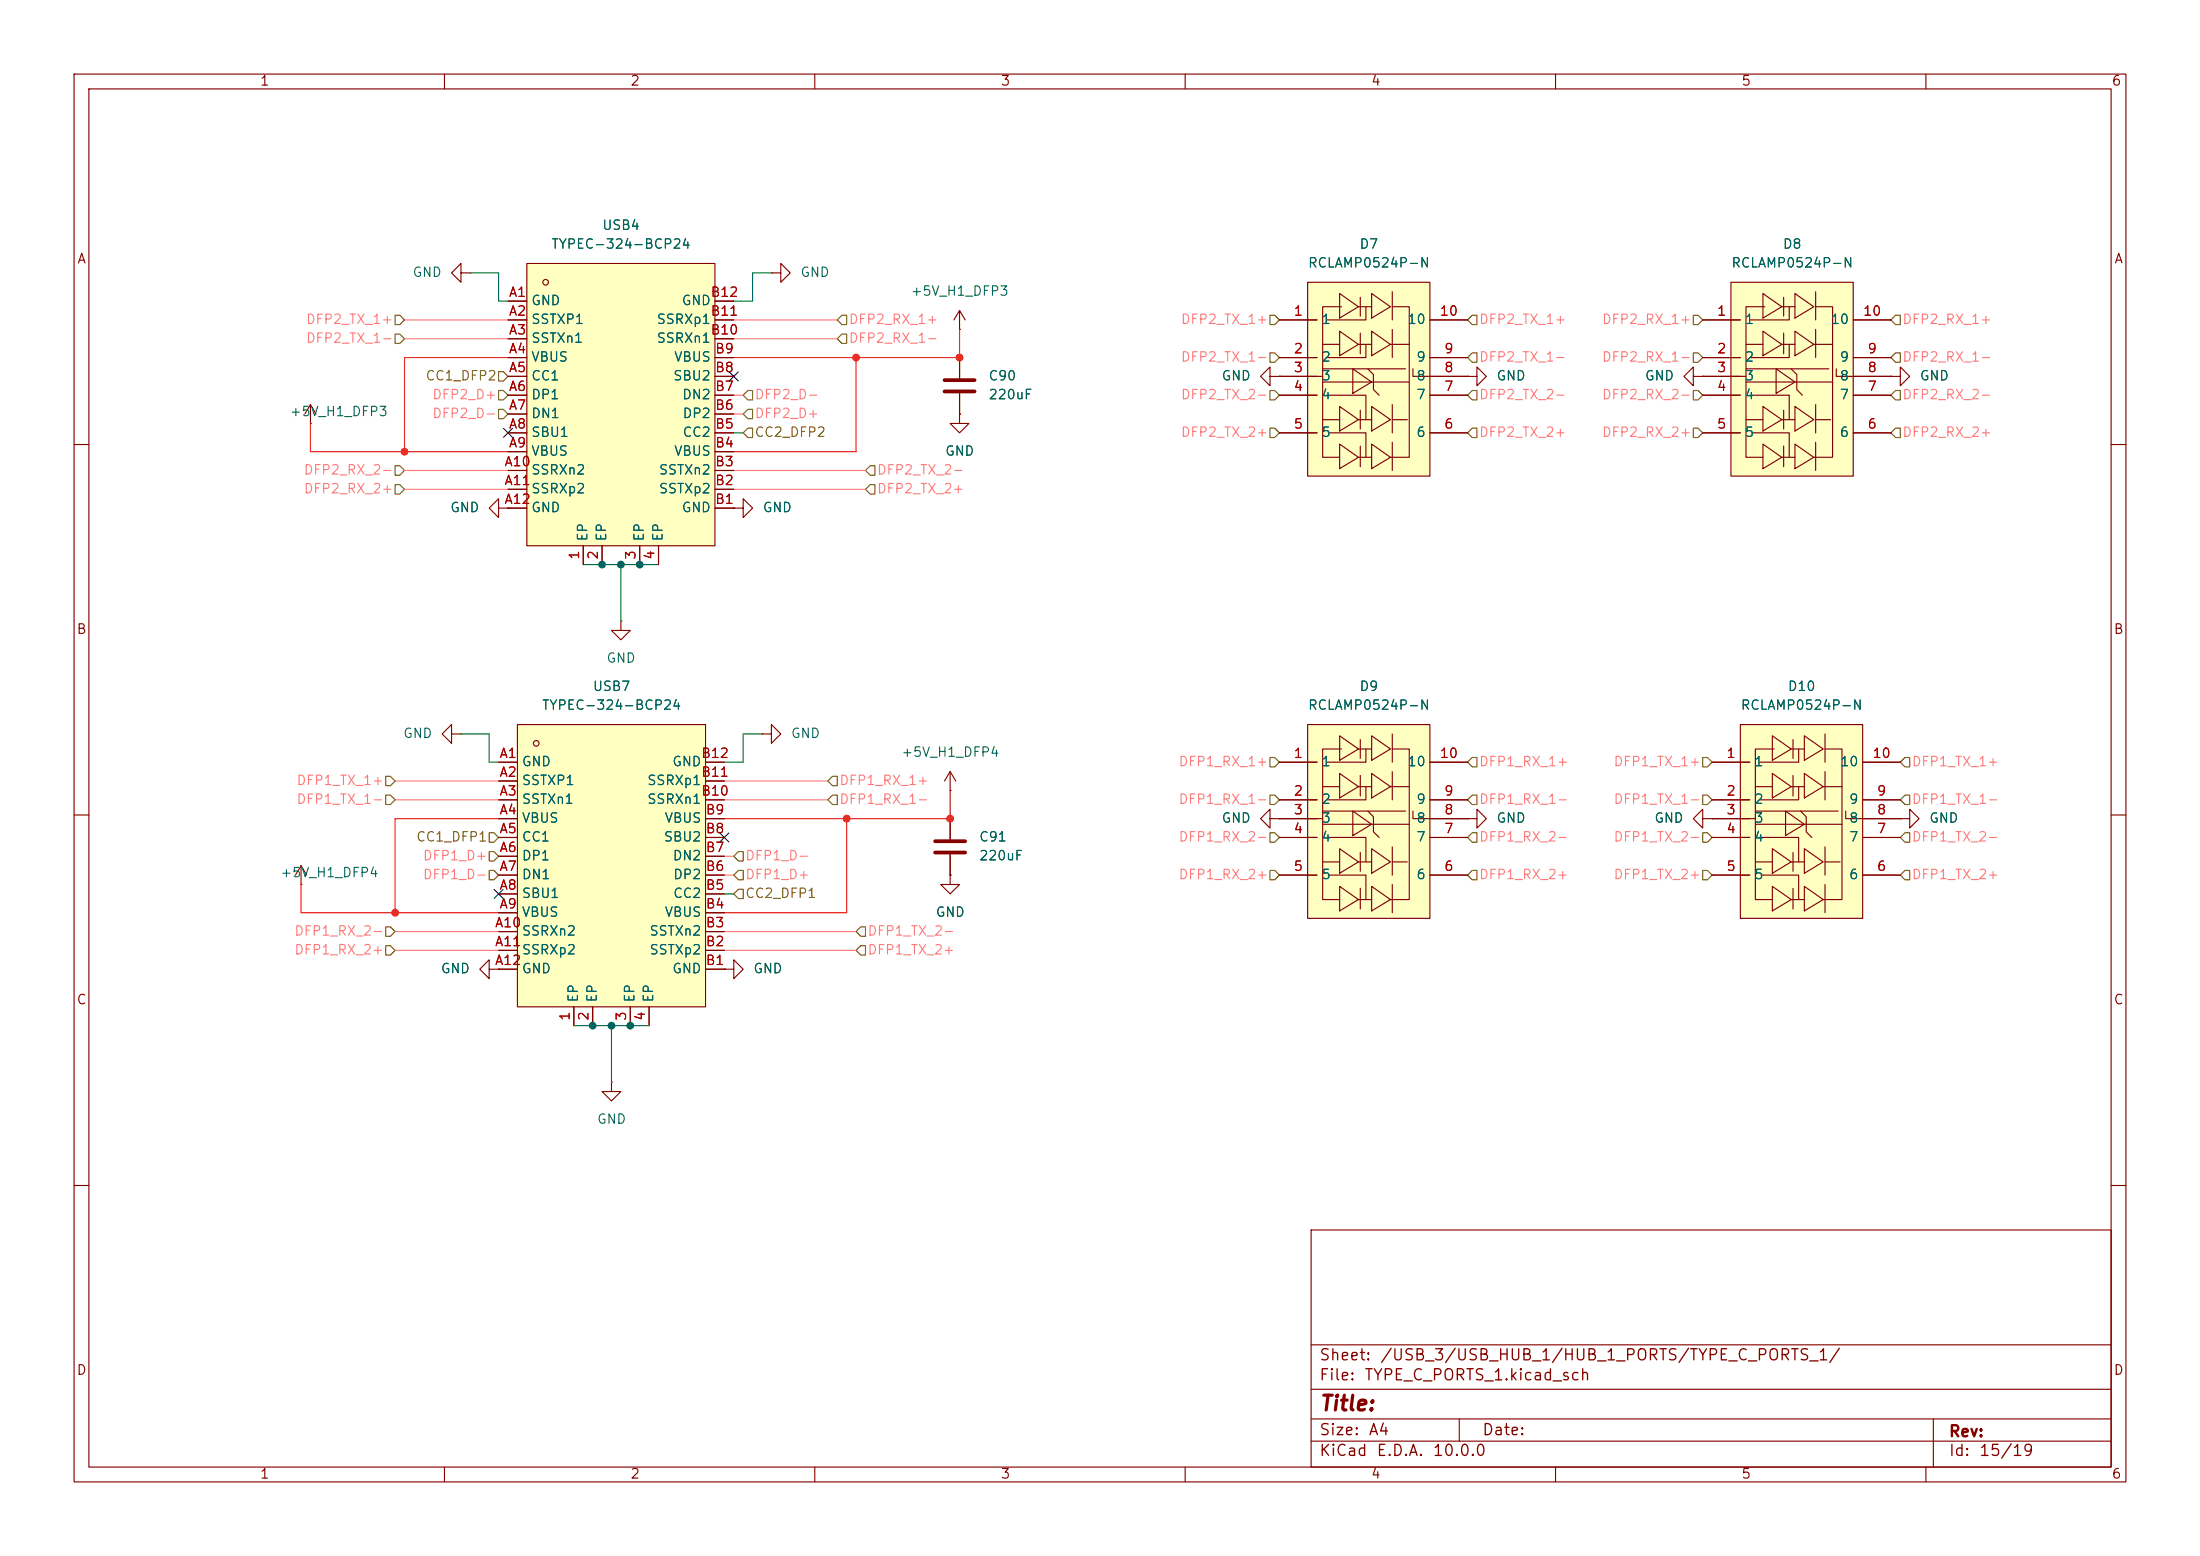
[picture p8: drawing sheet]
<svg xmlns="http://www.w3.org/2000/svg" width="297mm" height="210mm" viewBox="0 0 297 210" stroke-linecap="round" stroke-linejoin="round" font-family="sans-serif">
<g fill="none" stroke="#840000" stroke-width=".15">
<path d="M10 10h277v190h-277zM12 12h273v186h-273zM60 10v2M110 10v2M160 10v2M210 10v2M260 10v2M41.9 57.2h.1M41.9 54.6l.8 1.3M41.9 54.6l-.8 1.3M41.9 54.6v2.6M10 60h2"/>
<path d="M285 60h2M102.9 99.1h1.2v-1.3l1.3 1.3-1.3 1.2v-1.2M102.9 99.1h.1M10 110h2M128.3 118.1v1.3h1.2l-1.2 1.3-1.3-1.3h1.3M128.3 118.1h.1M285 110h2M10 160h2M177 166h108v32h-108zM285 160h2M60 198v2M110 198v2"/>
<path d="M160 198v2M177 194.5h108M177 191.5h108M177 187.5h108M177 181.5h108M197 191.5v3M210 198v2M260 198v2M261 191.5v6.5"/>
</g>
<g fill="#ffffc2">
<path d="M233.7 38.1h16.5v26.2h-16.5z"/>
<path d="M242.3 39.6l2.6 1.8-2.6 1.5z"/>
<path d="M238 39.6l2.5 1.8-2.5 1.5z"/>
<path d="M242.3 44.7l2.6 1.8-2.6 1.5z"/>
<path d="M238 44.7l2.5 1.8-2.5 1.5z"/>
<path d="M239.8 49.8l2.5 1.8-2.5 1.5z"/>
<path d="M242.3 54.9l2.6 1.7-2.6 1.6z"/>
<path d="M238 54.9l2.5 1.7-2.5 1.6z"/>
<path d="M242.3 59.9l2.6 1.8-2.6 1.6z"/>
<path d="M238 59.9l2.5 1.8-2.5 1.6z"/>
</g>
<g fill="none" stroke="#840000" stroke-width=".15">
<path d="M233.7 38.1h16.5v26.2h-16.5zM238 39.6l2.5 1.8-2.5 1.5zM242.3 39.6l2.6 1.8-2.6 1.5zM245.1 39.4v3.8M229.9 50.8h5.8M229.9 43.2h5M229.9 48.3h5M229.9 53.3h5M229.9 58.4h5M235.7 46.5h2.3M235.7 49.8h11.2M235.7 51.6h11.7"/>
<path d="M235.7 56.6h2.3M236.2 53.3h5.3v3.3M236.5 58.4h5v3.3M238 44.7l2.5 1.8-2.5 1.5zM238 54.9l2.5 1.7-2.5 1.6zM238 59.9l2.5 1.8-2.5 1.6zM238.2 41.4h-2.5v20.3h2.3M239.8 49.8l2.5 1.8-2.5 1.5zM240.5 41.4h1.8M240.5 46.5h1.8M240.5 56.6h1.8M240.8 40.1v2.6"/>
<path d="M240.8 45v2.8M240.8 55.4v2.5M241.5 41.4v1.8h-5.3M241.5 46.5v1.8h-5.3M241.8 49.8l.8 .8v2l.7 .7M242.3 44.7l2.6 1.8-2.6 1.5zM242.3 54.9l2.6 1.7-2.6 1.6zM242.3 59.9l2.6 1.8-2.6 1.6zM244.9 46.5h2.5M245.1 41.4h2.3v20.3h-2.5M245.1 44.5v3.8M245.1 54.6v3.8"/>
<path d="M245.1 59.7v3.8M245.1 56.6h2M247.9 49.8v1h7.4M250.2 43.2h5.1M250.2 48.3h5.1M250.2 53.3h5.1M250.2 58.4h5.1M240.5 61.7h1.8M240.8 60.2v2.8M66 130.8v-1.3l-1.2 1.3 1.2 1.3v-1.3h1.3M67.3 130.8h.1M82.5 146.1v1.2h1.3l-1.3 1.3-1.2-1.3h1.2"/>
<path d="M82.5 146.1h.1"/>
</g>
<g fill="#ffffc2">
<path d="M176.5 97.8h16.5v26.1h-16.5z"/>
<path d="M185.2 99.3l2.5 1.8-2.5 1.5z"/>
<path d="M180.9 99.3l2.5 1.8-2.5 1.5z"/>
<path d="M185.2 104.4l2.5 1.8-2.5 1.5z"/>
<path d="M180.9 104.4l2.5 1.8-2.5 1.5z"/>
<path d="M182.6 109.5l2.6 1.8-2.6 1.5z"/>
<path d="M185.2 114.6l2.5 1.7-2.5 1.6z"/>
<path d="M180.9 114.6l2.5 1.7-2.5 1.6z"/>
<path d="M185.2 119.6l2.5 1.8-2.5 1.5z"/>
<path d="M180.9 119.6l2.5 1.8-2.5 1.5z"/>
</g>
<g fill="none" stroke="#840000" stroke-width=".15">
<path d="M176.5 97.8h16.5v26.1h-16.5zM180.9 99.3l2.5 1.8-2.5 1.5zM183.6 99.8v2.6M185.2 99.3l2.5 1.8-2.5 1.5zM188 99.1v3.8M40.6 119.4h.1M40.6 116.8l.8 1.3M40.6 116.8l-.7 1.3M40.6 116.8v2.6M172.7 110.5h5.9M172.7 102.9h5.1M172.7 108h5.1"/>
<path d="M172.7 113h5.1M172.7 118.1h5.1M178.6 106.2h2.3M178.6 109.5h11.1M178.6 111.3h11.7M178.6 116.3h2.3M179.1 113h5.3v3.3M179.3 118.1h5.1v3.3M180.9 104.4l2.5 1.8-2.5 1.5zM180.9 114.6l2.5 1.7-2.5 1.6zM180.9 119.6l2.5 1.8-2.5 1.5zM181.1 101.1h-2.5v20.3h2.3"/>
<path d="M182.6 109.5l2.6 1.8-2.6 1.5zM183.4 101.1h1.8M183.4 106.2h1.8M183.4 116.3h1.8M183.6 104.7v2.7M183.6 115.1v2.5M183.6 119.9v2.8M184.4 101.1v1.8h-5.3M184.4 106.2v1.8h-5.3M184.7 109.5l.7 .7v2.1l.8 .7M185.2 104.4l2.5 1.8-2.5 1.5zM185.2 114.6l2.5 1.7-2.5 1.6z"/>
<path d="M185.2 119.6l2.5 1.8-2.5 1.5zM187.7 106.2h2.6M188 101.1h2.3v20.3h-2.6M188 104.1v3.9M188 114.3v3.8M188 119.4v3.8M188 116.3h2M190.7 109.5v1h7.4M193 102.9h5.1M193 108h5.1M193 113h5.1M193 118.1h5.1"/>
<path d="M183.4 121.4h1.8"/>
</g>
<path d="M71.1 35.6h25.4v38.1h-25.4z" fill="#ffffc2"/>
<g fill="none" stroke="#840000" stroke-width=".15">
<path d="M62.2 36.8v-1.2l-1.2 1.2 1.2 1.3v-1.3h1.3M63.5 36.8h.1M71.1 35.6h25.4v38.1h-25.4zM68.6 40.6h2.5M68.6 43.2h2.5M68.6 45.7h2.5M68.6 48.3h2.5M68.6 50.8h2.5M68.6 53.3h2.5M68.6 55.9h2.5M68.6 58.4h2.5M96.5 40.6h2.6"/>
<path d="M96.5 43.2h2.6M96.5 45.7h2.6M96.5 48.3h2.6M96.5 50.8h2.6M96.5 53.3h2.6M96.5 55.9h2.6M96.5 58.4h2.6M129.5 44.5h.1M129.5 41.9l.8 1.3M129.5 41.9l-.7 1.3M129.5 41.9v2.6M129.5 48.3v2.8"/>
<path d="M129.5 53.1v2.8M171.4 50.8v-1.3l-1.2 1.3 1.2 1.3v-1.3h1.3M172.7 50.8h.1M198.1 50.8h1.3v-1.3l1.3 1.3-1.3 1.3v-1.3M198.1 50.8h.1M67.3 68.6v-1.3l-1.3 1.3 1.3 1.3v-1.3h1.3M68.6 68.6h.1M68.6 61h2.5M68.6 63.5h2.5M68.6 66h2.5M68.6 68.6h2.5M78.7 73.7v2.5"/>
<path d="M81.3 73.7v2.5M86.4 73.7v2.5M88.9 73.7v2.5M96.5 61h2.6M96.5 63.5h2.6M96.5 66h2.6M96.5 68.6h2.6M99.1 68.6h1.2v-1.3l1.3 1.3-1.3 1.3v-1.3M99.1 68.6h.1M61 99.1v-1.3l-1.3 1.3 1.3 1.2v-1.2h1.2M62.2 99.1h.1M171.4 110.5v-1.3l-1.2 1.3 1.2 1.3v-1.3h1.3"/>
<path d="M172.7 110.5h.1M198.1 110.5h1.3v-1.3l1.3 1.3-1.3 1.3v-1.3M198.1 110.5h.1M229.9 110.5v-1.3l-1.3 1.3 1.3 1.3v-1.3h1.2M231.1 110.5h.1M97.8 130.8h1.3v-1.3l1.2 1.3-1.2 1.3v-1.3M97.8 130.8h.1"/>
<circle cx="73.7" cy="38.1" r=".38"/>
</g>
<path d="M127.5 51.3h4.1M127.5 52.8h4.1" fill="none" stroke="#840000" stroke-width=".51"/>
<g fill="#ffffc2">
<path d="M176.5 38.1h16.5v26.2h-16.5z"/>
<path d="M185.2 39.6l2.5 1.8-2.5 1.5z"/>
<path d="M180.9 39.6l2.5 1.8-2.5 1.5z"/>
<path d="M185.2 44.7l2.5 1.8-2.5 1.5z"/>
<path d="M180.9 44.7l2.5 1.8-2.5 1.5z"/>
<path d="M182.6 49.8l2.6 1.8-2.6 1.5z"/>
<path d="M185.2 54.9l2.5 1.7-2.5 1.6z"/>
<path d="M180.9 54.9l2.5 1.7-2.5 1.6z"/>
<path d="M185.2 59.9l2.5 1.8-2.5 1.6z"/>
<path d="M180.9 59.9l2.5 1.8-2.5 1.6z"/>
</g>
<g fill="none" stroke="#840000" stroke-width=".15">
<path d="M176.5 38.1h16.5v26.2h-16.5zM180.9 39.6l2.5 1.8-2.5 1.5zM185.2 39.6l2.5 1.8-2.5 1.5zM188 39.4v3.8M172.7 50.8h5.9M172.7 43.2h5.1M172.7 48.3h5.1M172.7 53.3h5.1M172.7 58.4h5.1M178.6 46.5h2.3M178.6 49.8h11.1M178.6 51.6h11.7"/>
<path d="M178.6 56.6h2.3M179.1 53.3h5.3v3.3M179.3 58.4h5.1v3.3M180.9 44.7l2.5 1.8-2.5 1.5zM180.9 54.9l2.5 1.7-2.5 1.6zM180.9 59.9l2.5 1.8-2.5 1.6zM181.1 41.4h-2.5v20.3h2.3M182.6 49.8l2.6 1.8-2.6 1.5zM183.4 41.4h1.8M183.4 46.5h1.8M183.4 56.6h1.8M183.6 40.1v2.6"/>
<path d="M183.6 45v2.8M183.6 55.4v2.5M184.4 41.4v1.8h-5.3M184.4 46.5v1.8h-5.3M184.7 49.8l.7 .8v2l.8 .7M185.2 44.7l2.5 1.8-2.5 1.5zM185.2 54.9l2.5 1.7-2.5 1.6zM185.2 59.9l2.5 1.8-2.5 1.6zM187.7 46.5h2.6M188 41.4h2.3v20.3h-2.6M188 44.5v3.8M188 54.6v3.8"/>
<path d="M188 59.7v3.8M188 56.6h2M190.7 49.8v1h7.4M193 43.2h5.1M193 48.3h5.1M193 53.3h5.1M193 58.4h5.1M183.4 61.7h1.8M183.6 60.2v2.8"/>
</g>
<g fill="#ffffc2">
<path d="M234.9 97.8h16.6v26.1h-16.6z"/>
<path d="M243.6 99.3l2.5 1.8-2.5 1.5z"/>
<path d="M239.3 99.3l2.5 1.8-2.5 1.5z"/>
<path d="M243.6 104.4l2.5 1.8-2.5 1.5z"/>
<path d="M239.3 104.4l2.5 1.8-2.5 1.5z"/>
<path d="M241.1 109.5l2.5 1.8-2.5 1.5z"/>
<path d="M243.6 114.6l2.5 1.7-2.5 1.6z"/>
<path d="M239.3 114.6l2.5 1.7-2.5 1.6z"/>
<path d="M243.6 119.6l2.5 1.8-2.5 1.5z"/>
<path d="M239.3 119.6l2.5 1.8-2.5 1.5z"/>
</g>
<g fill="none" stroke="#840000" stroke-width=".15">
<path d="M234.9 97.8h16.6v26.1h-16.6zM239.3 99.3l2.5 1.8-2.5 1.5zM242.1 99.8v2.6M243.6 99.3l2.5 1.8-2.5 1.5zM246.4 99.1v3.8M231.1 110.5h5.9M231.1 102.9h5.1M231.1 108h5.1M231.1 113h5.1M231.1 118.1h5.1M237 106.2h2.3M237 109.5h11.2"/>
<path d="M237 111.3h11.7M237 116.3h2.3M237.5 113h5.3v3.3M237.7 118.1h5.1v3.3M239.3 104.4l2.5 1.8-2.5 1.5zM239.3 114.6l2.5 1.7-2.5 1.6zM239.3 119.6l2.5 1.8-2.5 1.5zM239.5 101.1h-2.5v20.3h2.3M241.1 109.5l2.5 1.8-2.5 1.5zM241.8 101.1h1.8M241.8 106.2h1.8M241.8 116.3h1.8"/>
<path d="M242.1 104.7v2.7M242.1 115.1v2.5M242.1 119.9v2.8M242.8 101.1v1.8h-5.3M242.8 106.2v1.8h-5.3M243.1 109.5l.7 .7v2.1l.8 .7M243.6 104.4l2.5 1.8-2.5 1.5zM243.6 114.6l2.5 1.7-2.5 1.6zM243.6 119.6l2.5 1.8-2.5 1.5zM246.1 106.2h2.6M246.4 101.1h2.3v20.3h-2.6M246.4 104.1v3.9"/>
<path d="M246.4 114.3v3.8M246.4 119.4v3.8M246.4 116.3h2M249.2 109.5v1h7.3M251.5 102.9h5M251.5 108h5M251.5 113h5M251.5 118.1h5M241.8 121.4h1.8"/>
</g>
<path d="M69.8 97.8h25.4v38.1h-25.4z" fill="#ffffc2"/>
<g fill="none" stroke="#840000" stroke-width=".15">
<path d="M104.1 36.8h1.3v-1.2l1.3 1.2-1.3 1.3v-1.3M104.1 36.8h.1M68.6 40.6h2.5M68.6 43.2h2.5M68.6 45.7h2.5M68.6 48.3h2.5M68.6 50.8h2.5M68.6 53.3h2.5M68.6 55.9h2.5M68.6 58.4h2.5M96.5 40.6h2.6M96.5 43.2h2.6"/>
<path d="M96.5 45.7h2.6M96.5 48.3h2.6M96.5 50.8h2.6M96.5 53.3h2.6M96.5 55.9h2.6M96.5 58.4h2.6M129.5 55.9v1.3h1.3l-1.3 1.2-1.2-1.2h1.2M129.5 55.9h.1M129.5 48.3v2.8M129.5 53.1v2.8M172.7 50.8h.1M172.7 43.2h5.1"/>
<path d="M172.7 48.3h5.1M172.7 50.8h5.1M172.7 53.3h5.1M172.7 58.4h5.1M193 43.2h5.1M193 48.3h5.1M193 50.8h5.1M193 53.3h5.1M193 58.4h5.1M198.1 50.8h.1M228.6 50.8v-1.3l-1.3 1.3 1.3 1.3v-1.3h1.3M229.9 50.8h.1"/>
<path d="M229.9 43.2h5M229.9 48.3h5M229.9 50.8h5M229.9 53.3h5M229.9 58.4h5M250.2 43.2h5.1M250.2 48.3h5.1M250.2 50.8h5.1M250.2 53.3h5.1M250.2 58.4h5.1M255.3 50.8h1.2v-1.3l1.3 1.3-1.3 1.3v-1.3M255.3 50.8h.1"/>
<path d="M68.6 68.6h.1M68.6 61h2.5M68.6 63.5h2.5M68.6 66h2.5M68.6 68.6h2.5M78.7 73.7v2.5M81.3 73.7v2.5M86.4 73.7v2.5M88.9 73.7v2.5M96.5 61h2.6M96.5 63.5h2.6M96.5 66h2.6"/>
<path d="M96.5 68.6h2.6M99.1 68.6h.1M69.8 97.8h25.4v38.1h-25.4zM83.8 83.8v1.3h1.3l-1.3 1.3-1.3-1.3h1.3M83.8 83.8h.1M67.3 102.9h2.5M67.3 105.4h2.5M67.3 108h2.5M67.3 110.5h2.5M67.3 113h2.5M67.3 115.6h2.5M67.3 118.1h2.5"/>
<path d="M95.2 102.9h2.6M95.2 105.4h2.6M95.2 108h2.6M95.2 110.5h2.6M95.2 113h2.6M95.2 115.6h2.6M95.2 118.1h2.6M128.3 106.7h.1M128.3 118.1h.1M128.3 104.1l.7 1.3M128.3 104.1l-.8 1.3M128.3 104.1v2.6"/>
<path d="M128.3 110.5v2.8M128.3 115.3v2.8M172.7 110.5h.1M172.7 102.9h5.1M172.7 108h5.1M172.7 110.5h5.1M172.7 113h5.1M172.7 118.1h5.1M193 102.9h5.1M193 108h5.1M193 110.5h5.1M193 113h5.1"/>
<path d="M193 118.1h5.1M198.1 110.5h.1M231.1 110.5h.1M231.1 102.9h5.1M231.1 108h5.1M231.1 110.5h5.1M231.1 113h5.1M231.1 118.1h5.1M251.5 102.9h5M251.5 108h5M251.5 110.5h5M251.5 113h5"/>
<path d="M251.5 118.1h5M256.5 110.5h1.3v-1.3l1.3 1.3-1.3 1.3v-1.3M256.5 110.5h.1M67.3 130.8h.1M67.3 120.7h2.5M67.3 123.2h2.5M67.3 125.7h2.5M67.3 128.3h2.5M67.3 130.8h2.5M77.5 135.9v2.5M80 135.9v2.5M85.1 135.9v2.5"/>
<path d="M87.6 135.9v2.5M95.2 120.7h2.6M95.2 123.2h2.6M95.2 125.7h2.6M95.2 128.3h2.6M95.2 130.8h2.6M97.8 130.8h.1"/>
<circle cx="72.4" cy="100.3" r=".38"/>
</g>
<path d="M126.2 113.5h4.1M126.2 115.1h4.1" fill="none" stroke="#840000" stroke-width=".51"/>
<g fill="none" stroke="#725600" stroke-width=".15">
<path d="M53.3 45.1h.7l.6 .6-.6 .7h-.7zM53.3 42.5h.7l.6 .7-.6 .6h-.7zM67.3 52.7h.6l.7 .6-.7 .7h-.6zM67.3 55.2h.6l.7 .7-.7 .6h-.6zM67.3 50.2h.6l.7 .6-.7 .6h-.6zM100.3 53.3l.7-.6h.6v1.3h-.6zM100.3 58.4l.7-.6h.6v1.3h-.6zM101 55.2h.6v1.3h-.6l-.7-.6zM113.7 45.1h.6v1.3h-.6l-.7-.7zM113.7 42.5h.6v1.3h-.6l-.7-.6zM171.4 52.7h.7l.6 .6-.6 .7h-.7zM171.4 57.8h.7l.6 .6-.6 .7h-.7z"/>
<path d="M171.4 42.5h.7l.6 .7-.6 .6h-.7zM171.4 47.6h.7l.6 .7-.6 .6h-.7zM198.1 53.3l.7-.6h.6v1.3h-.6zM198.1 48.3l.7-.7h.6v1.3h-.6zM198.1 58.4l.7-.6h.6v1.3h-.6zM198.8 42.5h.6v1.3h-.6l-.7-.6zM228.6 42.5h.6l.7 .7-.7 .6h-.6zM228.6 47.6h.6l.7 .7-.7 .6h-.6zM228.6 52.7h.6l.7 .6-.7 .7h-.6zM228.6 57.8h.6l.7 .6-.7 .7h-.6zM255.9 47.6h.6v1.3h-.6l-.6-.6zM255.9 57.8h.6v1.3h-.6l-.6-.7z"/>
<path d="M255.9 52.7h.6v1.3h-.6l-.6-.7zM255.9 42.5h.6v1.3h-.6l-.6-.6zM53.3 65.4h.7l.6 .6-.6 .7h-.7zM53.3 62.9h.7l.6 .6-.6 .6h-.7zM117.5 62.9h.6v1.2h-.6l-.7-.6zM117.5 65.4h.6v1.3h-.6l-.7-.7zM52.1 107.3h.6l.6 .7-.6 .6h-.6zM52.1 104.8h.6l.6 .6-.6 .6h-.6zM66 112.4h.7l.6 .6-.6 .7h-.7zM66 117.5h.7l.6 .6-.6 .6h-.7zM66 114.9h.7l.6 .7-.6 .6h-.7zM99.7 117.5h.6v1.2h-.6l-.6-.6z"/>
<path d="M99.7 114.9h.6v1.3h-.6l-.6-.6zM111.8 105.4l.6-.6h.6v1.2h-.6zM112.4 107.3h.6v1.3h-.6l-.6-.6zM171.4 112.4h.7l.6 .6-.6 .7h-.7zM171.4 117.5h.7l.6 .6-.6 .6h-.7zM171.4 102.2h.7l.6 .7-.6 .6h-.7zM171.4 107.3h.7l.6 .7-.6 .6h-.7zM198.1 113l.7-.6h.6v1.3h-.6zM198.1 118.1l.7-.6h.6v1.2h-.6zM198.1 102.9l.7-.7h.6v1.3h-.6zM198.8 107.3h.6v1.3h-.6l-.7-.6zM229.9 107.3h.6l.6 .7-.6 .6h-.6z"/>
<path d="M229.9 112.4h.6l.6 .6-.6 .7h-.6zM229.9 102.2h.6l.6 .7-.6 .6h-.6zM229.9 117.5h.6l.6 .6-.6 .6h-.6zM257.2 112.4h.6v1.3h-.6l-.7-.7zM257.2 107.3h.6v1.3h-.6l-.7-.6zM257.2 117.5h.6v1.2h-.6l-.7-.6zM257.2 102.2h.6v1.3h-.6l-.7-.6zM52.1 127.6h.6l.6 .7-.6 .6h-.6zM52.1 125.1h.6l.6 .6-.6 .7h-.6zM99.7 120h.6v1.3h-.6l-.6-.6zM116.2 125.1h.6v1.3h-.6l-.6-.7zM116.2 127.6h.6v1.3h-.6l-.6-.6z"/>
</g>
<path d="M41.9 57.2v3.8h26.7M68.6 48.3h-14v12.7M115.6 48.3v12.7h-16.5M129.5 44.5v3.8h-30.4M40.6 119.4v3.8h26.7M67.3 110.5h-14v12.7M114.3 110.5v12.7h-16.5M128.3 106.7v3.8h-30.5" fill="none" stroke="#ff0f00" stroke-width=".15"/>
<path d="M63.5 36.8h3.8v3.8h1.3M104.1 36.8h-2.5v3.8h-2.5M99.1 58.4h1.2M78.7 76.2h10.2M83.8 76.2v7.6M62.2 99.1h3.8v3.8h1.3M102.9 99.1h-2.6v3.8h-2.5M77.5 138.4h10.1M82.5 138.4v7.7M97.8 120.7h1.3" fill="none" stroke="#009600" stroke-width=".15"/>
<g fill="none" stroke="#ff7879" stroke-width=".15">
<path d="M54.6 45.7h14M54.6 43.2h14M99.1 55.9h1.2M99.1 53.3h1.2M99.1 45.7h13.9M99.1 43.2h13.9M54.6 63.5h14M54.6 66h14M99.1 63.5h17.7M99.1 66h17.7M53.3 105.4h14M53.3 108h14"/>
<path d="M97.8 118.1h1.3M97.8 115.6h1.3M97.8 105.4h14M97.8 108h14M53.3 128.3h14M53.3 125.7h14M97.8 128.3h17.8M97.8 125.7h17.8"/>
</g>
<path d="M68 57.8l1.2 1.2M69.2 57.8l-1.2 1.2M98.5 50.2l1.2 1.2M99.7 50.2l-1.2 1.2M97.2 112.4l1.2 1.2M98.4 112.4l-1.2 1.2M66.7 120l1.2 1.3M67.9 120l-1.2 1.3" fill="none" stroke="#000084" stroke-width=".15"/>
<g fill="#ff0f00" stroke="#ff0f00" stroke-width=".14">
<circle cx="129.5" cy="48.3" r=".46"/>
<circle cx="53.3" cy="123.2" r=".46"/>
<circle cx="54.6" cy="61" r=".46"/>
<circle cx="114.3" cy="110.5" r=".46"/>
<circle cx="128.3" cy="110.5" r=".46"/>
<circle cx="115.6" cy="48.3" r=".46"/>
</g>
<g fill="#009600" stroke="#009600" stroke-width=".14">
<circle cx="81.3" cy="76.2" r=".46"/>
<circle cx="83.8" cy="76.2" r=".46"/>
<circle cx="86.4" cy="76.2" r=".46"/>
<circle cx="85.1" cy="138.4" r=".46"/>
<circle cx="80" cy="138.4" r=".46"/>
<circle cx="82.5" cy="138.4" r=".46"/>
</g>
<text font-size="2" fill="#840000" x="178" y="190.9">Title:</text>
<g font-size="1.5" fill="#840000">
<text x="178" y="184">Sheet:</text>
<text x="186.2" y="184">/USB_3/USB_HUB_1/HUB_1_PORTS/TYPE_C_PORTS_1/</text>
<text x="178" y="186.7">File:</text>
<text x="184.1" y="186.7">TYPE_C_PORTS_1.kicad_sch</text>
<text x="178" y="196.9">KiCad</text>
<text x="178" y="194.1">Size:</text>
<text x="184.7" y="194.1">A4</text>
<text x="185.7" y="196.9">E.D.A.</text>
<text x="193.3" y="196.9">10.0.0</text>
<text x="200" y="194.1">Date:</text>
<text x="263" y="194.3">Rev:</text>
<text x="263" y="196.9">Id:</text>
<text x="267.1" y="196.9">15/19</text>
</g>
<g font-size="1.3" fill="#840000">
<text x="35" y="11.9">1</text>
<text x="85" y="11.9">2</text>
<text x="135" y="11.9">3</text>
<text x="185" y="11.9">4</text>
<text x="235" y="11.9">5</text>
<text x="285" y="11.9">6</text>
<text x="10.3" y="35.9">A</text>
<text x="285.3" y="35.9">A</text>
<text x="10.3" y="85.9">B</text>
<text x="285.3" y="85.9">B</text>
<text x="10.3" y="135.9">C</text>
<text x="285.3" y="135.9">C</text>
<text x="10.3" y="185.9">D</text>
<text x="285.3" y="185.9">D</text>
<text x="35" y="199.9">1</text>
<text x="85" y="199.9">2</text>
<text x="135" y="199.9">3</text>
<text x="185" y="199.9">4</text>
<text x="235" y="199.9">5</text>
<text x="285" y="199.9">6</text>
</g>
<g font-size="1.3" fill="#006464">
<text x="74.3" y="33.9">TYPEC-324-BCP24</text>
<text x="81.2" y="31.3">USB4</text>
<text x="183.4" y="33.9">D7</text>
<text x="240.6" y="33.9">D8</text>
<text x="55.6" y="37.7">GND</text>
<text x="71.6" y="41.5">GND</text>
<text x="91.9" y="41.5">GND</text>
<text x="108" y="37.7">GND</text>
<text x="122.8" y="40.2">+5V_H1_DFP3</text>
<text x="176.5" y="36.4">RCLAMP0524P-N</text>
<text x="233.6" y="36.4">RCLAMP0524P-N</text>
<text x="71.6" y="44">SSTXP1</text>
<text x="71.6" y="46.6">SSTXn1</text>
<text x="88.6" y="46.6">SSRXn1</text>
<text x="88.6" y="44">SSRXp1</text>
<text x="178.3" y="44">1</text>
<text x="189.9" y="44">10</text>
<text x="235.5" y="44">1</text>
<text x="247.1" y="44">10</text>
<text x="71.6" y="49.1">VBUS</text>
<text x="71.6" y="51.7">CC1</text>
<text x="90.8" y="51.7">SBU2</text>
<text x="90.9" y="49.1">VBUS</text>
<text x="133.4" y="51.7">C90</text>
<text x="164.8" y="51.7">GND</text>
<text x="178.3" y="49.1">2</text>
<text x="178.3" y="51.7">3</text>
<text x="191.1" y="51.7">8</text>
<text x="191.1" y="49.1">9</text>
<text x="201.9" y="51.7">GND</text>
<text x="222" y="51.7">GND</text>
<text x="235.5" y="49.1">2</text>
<text x="235.5" y="51.7">3</text>
<text x="248.3" y="51.7">8</text>
<text x="248.3" y="49.1">9</text>
<text x="259.1" y="51.7">GND</text>
<text x="39" y="56.5">+5V_H1_DFP3</text>
<text x="71.6" y="54.2">DP1</text>
<text x="71.6" y="56.7">DN1</text>
<text x="71.6" y="59.3">SBU1</text>
<text x="92" y="54.2">DN2</text>
<text x="92.1" y="59.3">CC2</text>
<text x="92.1" y="56.7">DP2</text>
<text x="133.4" y="54.2">220uF</text>
<text x="178.3" y="54.2">4</text>
<text x="178.3" y="59.3">5</text>
<text x="191.1" y="59.3">6</text>
<text x="191.1" y="54.2">7</text>
<text x="235.5" y="54.2">4</text>
<text x="235.5" y="59.3">5</text>
<text x="248.3" y="59.3">6</text>
<text x="248.3" y="54.2">7</text>
<text x="71.6" y="61.8">VBUS</text>
<text x="71.6" y="64.4">SSRXn2</text>
<text x="88.9" y="64.4">SSTXn2</text>
<text x="90.9" y="61.8">VBUS</text>
<text x="127.5" y="61.8">GND</text>
<text x="60.7" y="69.4">GND</text>
<text x="71.6" y="66.9">SSRXp2</text>
<text x="71.6" y="69.4">GND</text>
<text x="88.9" y="66.9">SSTXp2</text>
<text x="91.9" y="69.4">GND</text>
<text x="102.9" y="69.4">GND</text>
<text x="79.6" y="73.2" transform="rotate(-90 79.6 73.2)">EP</text>
<text x="82.1" y="73.2" transform="rotate(-90 82.1 73.2)">EP</text>
<text x="87.2" y="73.2" transform="rotate(-90 87.2 73.2)">EP</text>
<text x="89.8" y="73.2" transform="rotate(-90 89.8 73.2)">EP</text>
<text x="81.8" y="89.8">GND</text>
<text x="79.9" y="93.6">USB7</text>
<text x="183.4" y="93.6">D9</text>
<text x="241.3" y="93.6">D10</text>
<text x="54.3" y="99.9">GND</text>
<text x="73.1" y="96.1">TYPEC-324-BCP24</text>
<text x="106.7" y="99.9">GND</text>
<text x="176.5" y="96.1">RCLAMP0524P-N</text>
<text x="234.9" y="96.1">RCLAMP0524P-N</text>
<text x="70.4" y="103.7">GND</text>
<text x="70.4" y="106.3">SSTXP1</text>
<text x="87.3" y="106.3">SSRXp1</text>
<text x="90.7" y="103.7">GND</text>
<text x="121.6" y="102.5">+5V_H1_DFP4</text>
<text x="178.3" y="103.7">1</text>
<text x="189.9" y="103.7">10</text>
<text x="236.7" y="103.7">1</text>
<text x="248.3" y="103.7">10</text>
<text x="70.4" y="108.8">SSTXn1</text>
<text x="70.4" y="111.4">VBUS</text>
<text x="70.4" y="113.9">CC1</text>
<text x="87.3" y="108.8">SSRXn1</text>
<text x="89.5" y="113.9">SBU2</text>
<text x="89.6" y="111.4">VBUS</text>
<text x="132.1" y="113.9">C91</text>
<text x="164.8" y="111.4">GND</text>
<text x="178.3" y="108.8">2</text>
<text x="178.3" y="111.4">3</text>
<text x="178.3" y="113.9">4</text>
<text x="191.1" y="113.9">7</text>
<text x="191.1" y="111.4">8</text>
<text x="191.1" y="108.8">9</text>
<text x="201.9" y="111.4">GND</text>
<text x="223.2" y="111.4">GND</text>
<text x="236.7" y="108.8">2</text>
<text x="236.7" y="111.4">3</text>
<text x="236.7" y="113.9">4</text>
<text x="249.5" y="113.9">7</text>
<text x="249.5" y="111.4">8</text>
<text x="249.5" y="108.8">9</text>
<text x="260.4" y="111.4">GND</text>
<text x="37.8" y="118.7">+5V_H1_DFP4</text>
<text x="70.4" y="116.4">DP1</text>
<text x="70.4" y="119">DN1</text>
<text x="90.7" y="116.4">DN2</text>
<text x="90.8" y="119">DP2</text>
<text x="132.1" y="116.4">220uF</text>
<text x="178.3" y="119">5</text>
<text x="191.1" y="119">6</text>
<text x="236.7" y="119">5</text>
<text x="249.5" y="119">6</text>
<text x="70.4" y="121.5">SBU1</text>
<text x="70.4" y="124.1">VBUS</text>
<text x="89.6" y="124.1">VBUS</text>
<text x="90.8" y="121.5">CC2</text>
<text x="126.2" y="124.1">GND</text>
<text x="59.4" y="131.7">GND</text>
<text x="70.4" y="126.6">SSRXn2</text>
<text x="70.4" y="129.1">SSRXp2</text>
<text x="70.4" y="131.7">GND</text>
<text x="87.6" y="129.1">SSTXp2</text>
<text x="87.6" y="126.6">SSTXn2</text>
<text x="90.7" y="131.7">GND</text>
<text x="101.6" y="131.7">GND</text>
<text x="78.3" y="135.4" transform="rotate(-90 78.3 135.4)">EP</text>
<text x="80.9" y="135.4" transform="rotate(-90 80.9 135.4)">EP</text>
<text x="86" y="135.4" transform="rotate(-90 86 135.4)">EP</text>
<text x="88.5" y="135.4" transform="rotate(-90 88.5 135.4)">EP</text>
<text x="80.5" y="152">GND</text>
</g>
<g font-size="1.3" fill="#a90000">
<text x="68.6" y="40.4">A1</text>
<text x="95.8" y="40.4">B12</text>
<text x="68.6" y="42.9">A2</text>
<text x="68.6" y="45.5">A3</text>
<text x="95.8" y="45.5">B10</text>
<text x="95.8" y="42.9">B11</text>
<text x="174.6" y="42.9">1</text>
<text x="194.3" y="42.9">10</text>
<text x="231.7" y="42.9">1</text>
<text x="251.4" y="42.9">10</text>
<text x="68.6" y="48">A4</text>
<text x="68.6" y="50.5">A5</text>
<text x="68.6" y="53.1">A6</text>
<text x="96.4" y="53.1">B7</text>
<text x="96.4" y="50.5">B8</text>
<text x="96.4" y="48">B9</text>
<text x="174.6" y="48">2</text>
<text x="174.6" y="50.5">3</text>
<text x="174.6" y="53.1">4</text>
<text x="194.9" y="53.1">7</text>
<text x="194.9" y="50.5">8</text>
<text x="194.9" y="48">9</text>
<text x="231.7" y="48">2</text>
<text x="231.7" y="50.5">3</text>
<text x="231.7" y="53.1">4</text>
<text x="252" y="53.1">7</text>
<text x="252" y="50.5">8</text>
<text x="252" y="48">9</text>
<text x="68.6" y="55.6">A7</text>
<text x="68.6" y="58.2">A8</text>
<text x="96.4" y="58.2">B5</text>
<text x="96.4" y="55.6">B6</text>
<text x="174.6" y="58.2">5</text>
<text x="194.9" y="58.2">6</text>
<text x="231.7" y="58.2">5</text>
<text x="252" y="58.2">6</text>
<text x="68" y="63.2">A10</text>
<text x="68" y="65.8">A11</text>
<text x="68.6" y="60.7">A9</text>
<text x="96.4" y="65.8">B2</text>
<text x="96.4" y="63.2">B3</text>
<text x="96.4" y="60.7">B4</text>
<text x="68" y="68.3">A12</text>
<text x="96.4" y="68.3">B1</text>
<text x="78.5" y="75.6" transform="rotate(-90 78.5 75.6)">1</text>
<text x="81" y="75.6" transform="rotate(-90 81 75.6)">2</text>
<text x="86.1" y="75.6" transform="rotate(-90 86.1 75.6)">3</text>
<text x="88.6" y="75.6" transform="rotate(-90 88.6 75.6)">4</text>
<text x="67.3" y="102.6">A1</text>
<text x="67.3" y="105.2">A2</text>
<text x="67.3" y="107.7">A3</text>
<text x="94.6" y="107.7">B10</text>
<text x="94.6" y="105.2">B11</text>
<text x="94.6" y="102.6">B12</text>
<text x="174.6" y="102.6">1</text>
<text x="174.6" y="107.7">2</text>
<text x="194.3" y="102.6">10</text>
<text x="194.9" y="107.7">9</text>
<text x="233" y="102.6">1</text>
<text x="233" y="107.7">2</text>
<text x="252.7" y="102.6">10</text>
<text x="253.3" y="107.7">9</text>
<text x="67.3" y="110.2">A4</text>
<text x="67.3" y="112.8">A5</text>
<text x="95.2" y="112.8">B8</text>
<text x="95.2" y="110.2">B9</text>
<text x="174.6" y="110.2">3</text>
<text x="174.6" y="112.8">4</text>
<text x="194.9" y="112.8">7</text>
<text x="194.9" y="110.2">8</text>
<text x="233" y="110.2">3</text>
<text x="233" y="112.8">4</text>
<text x="253.3" y="112.8">7</text>
<text x="253.3" y="110.2">8</text>
<text x="67.3" y="115.3">A6</text>
<text x="67.3" y="117.9">A7</text>
<text x="95.2" y="117.9">B6</text>
<text x="95.2" y="115.3">B7</text>
<text x="174.6" y="117.9">5</text>
<text x="194.9" y="117.9">6</text>
<text x="233" y="117.9">5</text>
<text x="253.3" y="117.9">6</text>
<text x="66.7" y="125.5">A10</text>
<text x="67.3" y="120.4">A8</text>
<text x="67.3" y="122.9">A9</text>
<text x="95.2" y="125.5">B3</text>
<text x="95.2" y="122.9">B4</text>
<text x="95.2" y="120.4">B5</text>
<text x="66.7" y="128">A11</text>
<text x="66.7" y="130.6">A12</text>
<text x="95.2" y="130.6">B1</text>
<text x="95.2" y="128">B2</text>
<text x="77.2" y="137.9" transform="rotate(-90 77.2 137.9)">1</text>
<text x="79.8" y="137.9" transform="rotate(-90 79.8 137.9)">2</text>
<text x="84.8" y="137.9" transform="rotate(-90 84.8 137.9)">3</text>
<text x="87.4" y="137.9" transform="rotate(-90 87.4 137.9)">4</text>
</g>
<g font-size="1.3" fill="#ff7879">
<text x="41.2" y="46.6">DFP2_TX_1-</text>
<text x="41.2" y="44">DFP2_TX_1+</text>
<text x="114.5" y="46.6">DFP2_RX_1-</text>
<text x="114.5" y="44">DFP2_RX_1+</text>
<text x="159.3" y="44">DFP2_TX_1+</text>
<text x="199.6" y="44">DFP2_TX_1+</text>
<text x="216.2" y="44">DFP2_RX_1+</text>
<text x="256.7" y="44">DFP2_RX_1+</text>
<text x="159.3" y="49.1">DFP2_TX_1-</text>
<text x="199.6" y="49.1">DFP2_TX_1-</text>
<text x="216.2" y="49.1">DFP2_RX_1-</text>
<text x="256.7" y="49.1">DFP2_RX_1-</text>
<text x="58.3" y="54.2">DFP2_D+</text>
<text x="58.3" y="56.7">DFP2_D-</text>
<text x="101.8" y="54.2">DFP2_D-</text>
<text x="101.8" y="56.7">DFP2_D+</text>
<text x="159.3" y="54.2">DFP2_TX_2-</text>
<text x="159.3" y="59.3">DFP2_TX_2+</text>
<text x="199.6" y="54.2">DFP2_TX_2-</text>
<text x="199.6" y="59.3">DFP2_TX_2+</text>
<text x="216.2" y="54.2">DFP2_RX_2-</text>
<text x="216.2" y="59.3">DFP2_RX_2+</text>
<text x="256.7" y="59.3">DFP2_RX_2+</text>
<text x="256.7" y="54.2">DFP2_RX_2-</text>
<text x="40.9" y="64.4">DFP2_RX_2-</text>
<text x="118.3" y="64.4">DFP2_TX_2-</text>
<text x="40.9" y="66.9">DFP2_RX_2+</text>
<text x="118.3" y="66.9">DFP2_TX_2+</text>
<text x="39.9" y="106.3">DFP1_TX_1+</text>
<text x="113.2" y="106.3">DFP1_RX_1+</text>
<text x="159" y="103.7">DFP1_RX_1+</text>
<text x="199.6" y="103.7">DFP1_RX_1+</text>
<text x="217.7" y="103.7">DFP1_TX_1+</text>
<text x="258" y="103.7">DFP1_TX_1+</text>
<text x="39.9" y="108.8">DFP1_TX_1-</text>
<text x="113.2" y="108.8">DFP1_RX_1-</text>
<text x="159" y="113.9">DFP1_RX_2-</text>
<text x="159" y="108.8">DFP1_RX_1-</text>
<text x="199.6" y="113.9">DFP1_RX_2-</text>
<text x="199.6" y="108.8">DFP1_RX_1-</text>
<text x="217.7" y="108.8">DFP1_TX_1-</text>
<text x="217.7" y="113.9">DFP1_TX_2-</text>
<text x="258" y="113.9">DFP1_TX_2-</text>
<text x="258" y="108.8">DFP1_TX_1-</text>
<text x="57" y="119">DFP1_D-</text>
<text x="57" y="116.4">DFP1_D+</text>
<text x="100.5" y="119">DFP1_D+</text>
<text x="100.5" y="116.4">DFP1_D-</text>
<text x="159" y="119">DFP1_RX_2+</text>
<text x="199.6" y="119">DFP1_RX_2+</text>
<text x="217.7" y="119">DFP1_TX_2+</text>
<text x="258" y="119">DFP1_TX_2+</text>
<text x="39.6" y="129.1">DFP1_RX_2+</text>
<text x="39.6" y="126.6">DFP1_RX_2-</text>
<text x="117" y="126.6">DFP1_TX_2-</text>
<text x="117" y="129.1">DFP1_TX_2+</text>
</g>
<g font-size="1.3" fill="#725600">
<text x="57.4" y="51.7">CC1_DFP2</text>
<text x="101.8" y="59.3">CC2_DFP2</text>
<text x="56.1" y="113.9">CC1_DFP1</text>
<text x="100.5" y="121.5">CC2_DFP1</text>
</g>
</svg>
